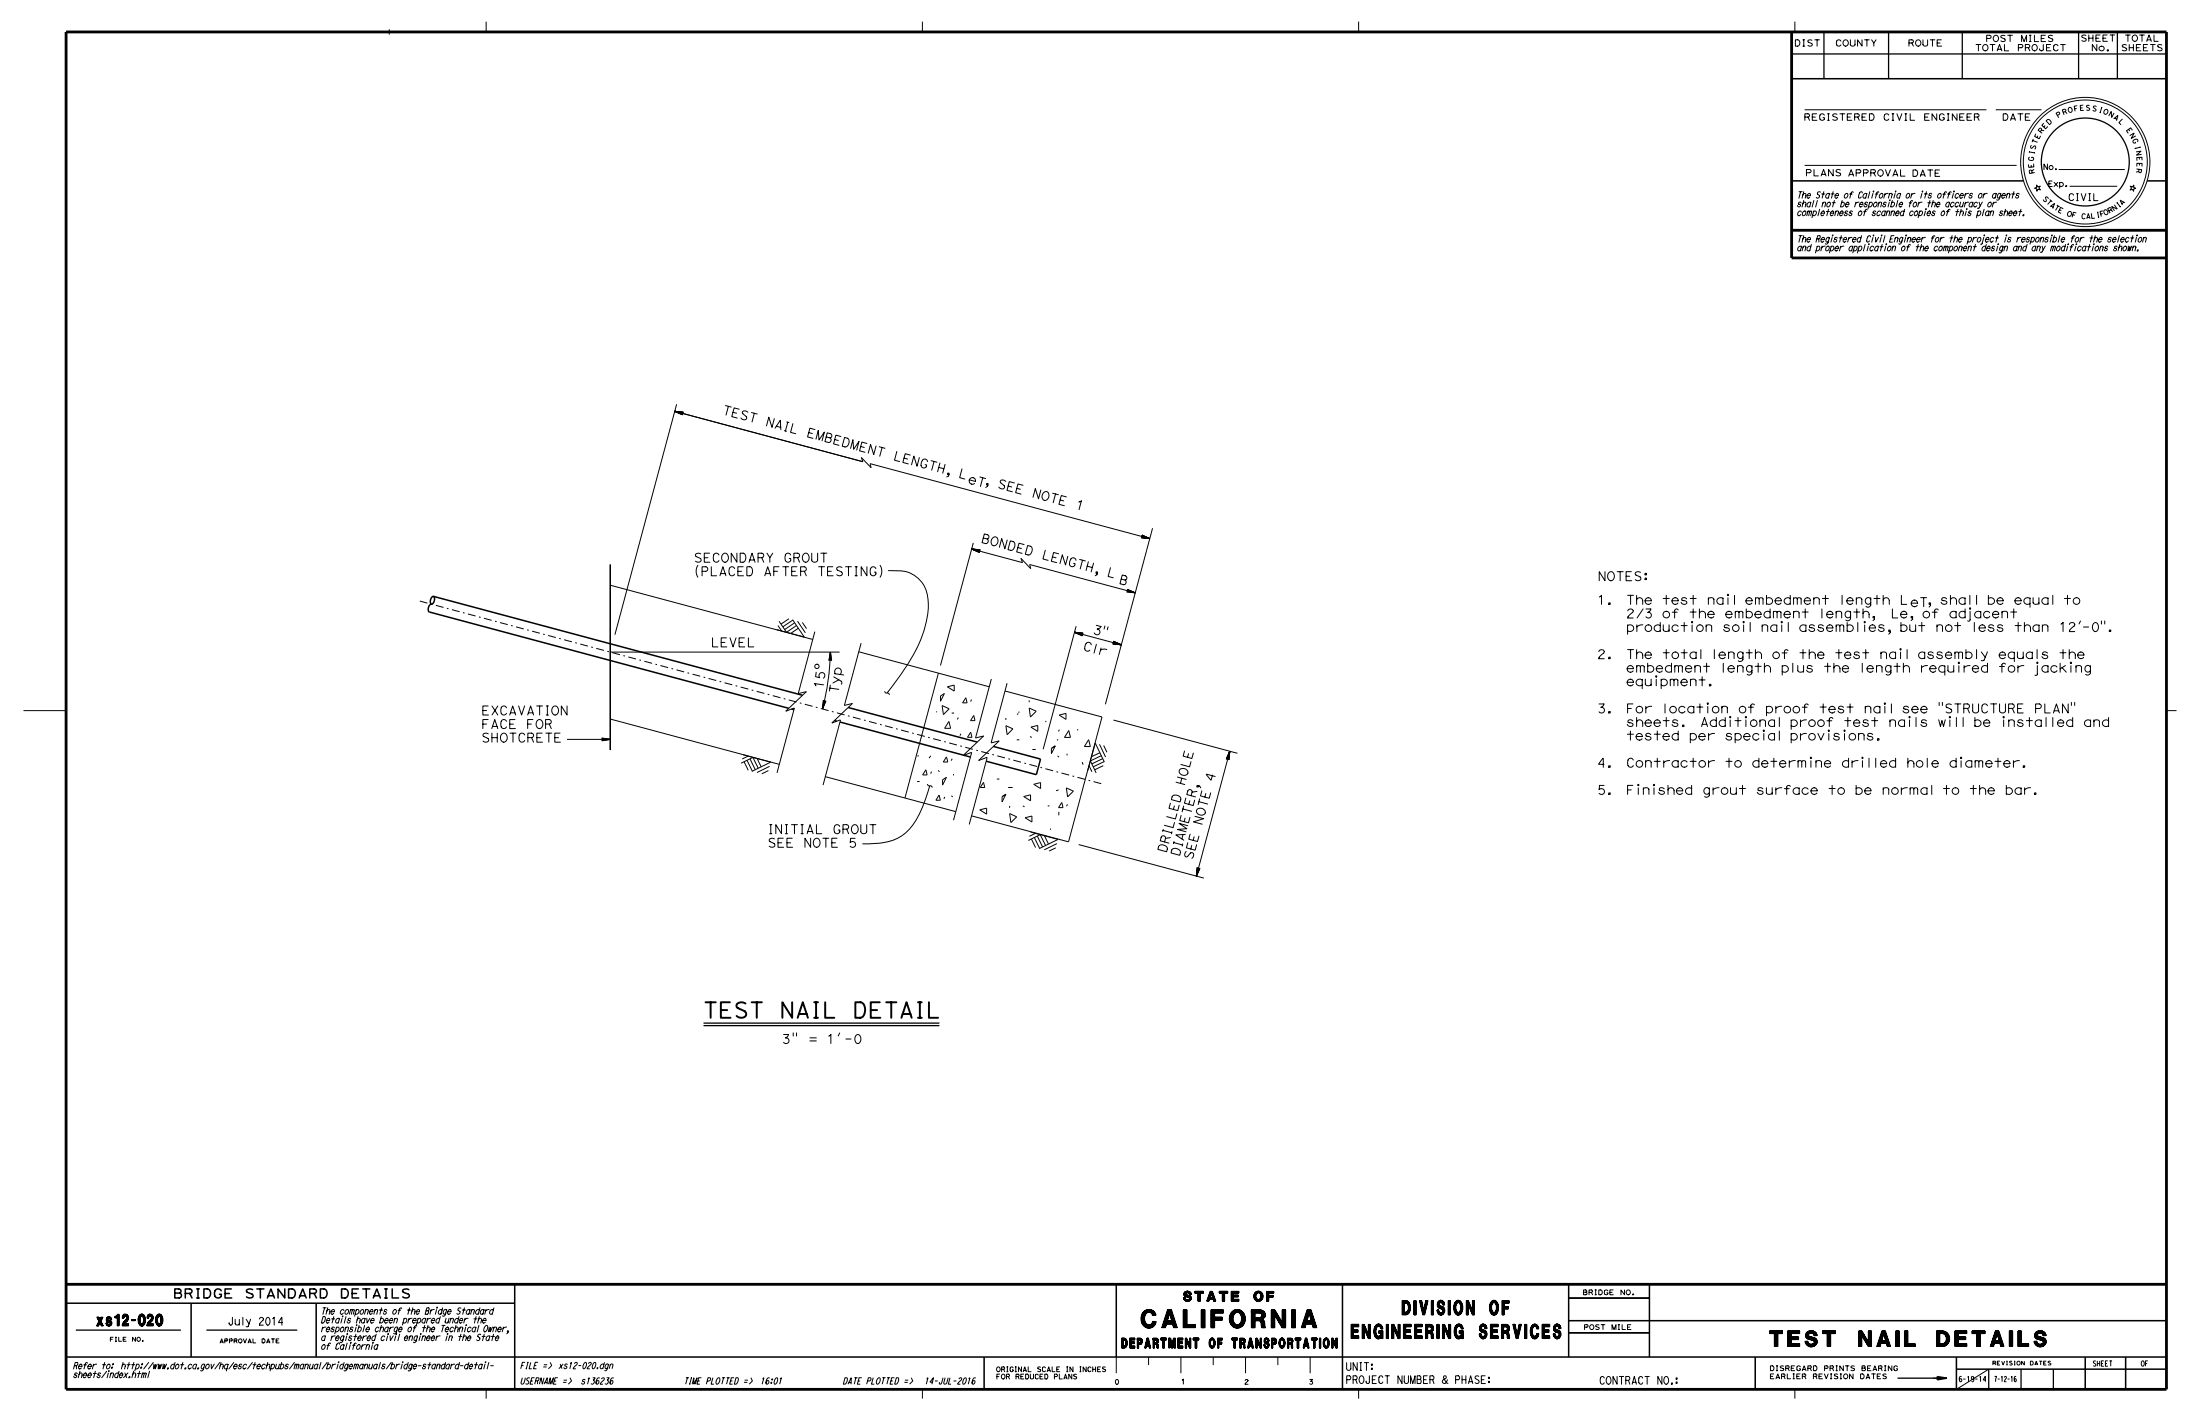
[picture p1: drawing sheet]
<svg xmlns="http://www.w3.org/2000/svg" width="432mm" height="279mm" viewBox="0 0 432 279" stroke-linecap="round" stroke-linejoin="round" font-family="sans-serif">
<g fill="none" stroke="#000" stroke-width=".2">
<path d="M76.4 5.7v1.1M95.4 4.2v2.1M181 4.2v2.1M266.7 4.2v2.1M352.3 4.2v2.1M354.2 21.5h35.7M354.2 32.5h41.6M367.6 38l-.2 .9M370.8 39.7l-.2 .9M372 38l-.3 .9M377.2 38l-.2 .9M383.4 38l-.2 .9"/>
<path d="M391.7 21.5h9M399.7 36.3l.3 .4 .4-.2-.2 .4 .3 .4-.5-.2-.2 .4v-.4l-.5-.2 .4-.1zM404.1 33.3h12.9M406.2 36.6h9.4M418.1 36.5l.4 .2 .3-.4v.5l.4 .1-.4 .2v.4l-.3-.3-.4 .1 .3-.4zM359.6 46.6l-.2 .9M366.7 48.3l-.2 .9M367.6 46.6l-.2 .9M369.2 46.6l-.2 .9M370.1 48.3l-.2 .9M374 46.6l-.2 .9M377.9 41.4l-.2 .9"/>
<path d="M385.9 41.4l-.2 .9M389.4 46.6l-.4 1.2-.2 .1M392.1 48.3l-.2 .9M393.7 46.6l-.2 .9M402.6 46.6l-.2 .9M405.8 48.3l-.2 .9M407.4 48.3l-.2 .9M410.9 48.3l-.3 .9M419.3 46.6l-.2 .9M132.8 79.3l-12.1 45.3M132.4 80.7l1.6 .6M132.4 80.7l37 9.9-.3-.8"/>
<path d="M132.4 80.7l1.7 .2-.2 .2v.2M132.4 80.7l1.5 .6M132.4 80.7l1.5 .5M132.4 80.7l1.7 .2M132.4 80.7l1.6 .7-.1-.1M132.4 80.7l1.6 .3M132.4 80.7l1.5 .3M169.1 89.8l1.9 2-.2-.8 54.9 14.7M119.8 114.8l39.7 10.7M137 110.9a2.21 2.21 0 0 0 0 2.4M172.7 110.9a2.21 2.21 0 0 1 0 2.4M174.3 112a8.1 8.1 0 0 1 5.5 1.2 7.1 7.1 0 0 1 2.4 6.5 24.1 24.1 0 0 1-4.6 11.6l-3.5 4.7"/>
<path d="M190.7 107.7l1.5 .7M190.7 107.7l10 2.7-.3-.8 1.9 2-.2-.8 20.7 5.5M190.7 107.7l1.7 .2M190.7 107.7l1.5 .6M190.7 107.7l1.5 .5M190.7 107.7l1.6 .3M190.7 107.7l1.6 .7M190.7 107.7l1.5 .4M191 106.5l-6.4 24.1M221.2 116.1l1.6 .2M221.3 115.7l1.5 .6M221.3 116l1.5 .3"/>
<path d="M221.3 115.8l1.5 .5M221.3 115.8v-.2l1.5 .7M221.3 115.8l.1 .1M221.3 115.9l1.5 .4M221.4 115.9l1.4 .4M221.4 115.9l-.3 .3 1.7 .1M224 105.5l1.7 .2M224.1 105.4l-.1 .1 1.7 .2M224.1 105.4l1.6 .3M224.1 105.1l1.6 .6M224.2 105.4l1.5 .3M224.2 105.1l1.5 .6"/>
<path d="M224.2 105.1l-.1-.1 1.6 .7M224.2 105.1v.2M224.2 105.2l1.5 .5M224.2 105.3l1.5 .4M224.2 105.3l-.1 .1M226.2 103.7l-9.2 34.5M339.2 117.3v1.3M386.7 120v1.6a.28 .28 0 0 1-.2 .3 .28 .28 0 0 1-.3-.1M4.6 139.5h8.4M119.8 128h45M152.7 122.7l.7 1.1M152.9 121.9l1.5 2.2 1.9-1.3"/>
<path d="M154.8 121.4l-1.5 1.1M155.6 121.6l2.3 3.4-5.4-1.4M155.6 121.7l-2 1.3M155.9 138.9l-3.4 12.8M156 122.2l-2 1.3M156.5 121.9l1.6 2.3M156.7 123.3l-1.5 1M157.5 122.1l.8 1.3M159.9 124l-3.2 12.1 1.6-.4-4.1 3.9 1.7-.7M161.6 137.5l-.2 1.6M161.7 137.5l-.3 1.6M161.8 137.6l-.4 1.5"/>
<path d="M161.8 137.6l-.2-.2-.2 1.7M161.9 137.6l-.5 1.5M162 137.6l-.6 1.5M162 137.6l.1-.1-.7 1.6M162 137.6h-.2M162.1 137.6l-.7 1.5M163 129.5l.1 .1M163 129.5l-.2 .1M163 128a49.5 49.5 0 0 1-1.6 11.1M163 128v1.5M163 128l-.3 1.6h.1M163 128l.1 1.6"/>
<path d="M163 128l-.3 1.6M163 128l.2 1.6h-.1M163 128l-.2 1.6M163 128l-.1 1.5M163 128l.2 1.6M165.7 138.4l1.6-.4-4 3.9M168.6 127.9l25.6 6.9M169 126.2l-3.3 12.2M173.6 135.6l.3 .4 .5 .1 .2 .3M183.8 139.6l.1 .1M184.2 132.1l-6.6 24.5M184.6 136.6l.8-.5-.8 1.5z"/>
<path d="M184.9 138.5l1.4 .6-1.1 1.1zM185.9 134.8l1.4-.4v1.2zM186.8 139.9h.5M189.6 136.9l.2 1h-.9zM190.7 137.3l-.2 .4M194.6 133.2l-3.1 11.6 1.6-.4-4.1 3.9 1.7-.7-3.6 13.4M197.3 135.6l19 5.1-6.6 24.5-19-5.1M197.7 134.1l-3.2 11.7 1.6-.4-4 3.8M200 139.6v.3M202 138.9l1.4 .7-1.2 1.1zM202 137.4v.4M210.9 124.1l1.5 .3"/>
<path d="M210.9 124.1l9.2 2.4M210.9 124.1l1.4 .4M210.9 124.1l1.5 .7v-.2M210.9 124.1l1.5 .6M210.9 124.1l1.7 .1-.1 .2M210.9 124.1l1.5 .5M210.9 124.1l1.5 .4M210.9 124.1l1.6 .2M210.9 124.1l1.6 .3M211.2 122.9l-6.5 24.1M212.3 124.5l.1 .1M212.5 124.4l-.2 .1"/>
<path d="M218.4 126.4l1.7 .1M218.5 126.3l1.6 .2M218.5 125.8l1.6 .7M218.6 125.9l1.5 .6M218.6 126.2l1.5 .3M218.6 126l1.5 .5-1.6-.2zM218.6 126.1l1.5 .4M325.1 133.3v1.3M332.1 122.6v1.3M335.2 138.6v1.3M342.2 122.6v1.3M349.7 122.6v1.3"/>
<path d="M366 122.6v1.3M369.9 138.6v1.3M373 128v1.3M380.6 137.8v.6M381.2 137.8v.6M384.5 130.6v1.3M399.9 130.6v1.7a.28 .28 0 0 1-.2 .2 .28 .28 0 0 1-.3 0M406.5 130.6v1.3M406.6 137.8v.6M407.2 137.8v.6M408.3 121.9l-.2 .5M412.5 121.8v.7"/>
<path d="M413.1 121.8v.7M425.2 139.5h2M111.3 145.1h8.5M118.1 144.9l1.7 .2M118.2 145l-.1-.2 1.7 .3M118.2 145v.2M118.2 145l1.6 .1M119.8 145.1l-1.6 .1M119.8 145.1l-1.7 .3 .1-.2M119.8 145.1l-1.7 .2M119.8 141.1l33.2 8.9M145.4 149.8l2.4-1.2 1 2.2"/>
<path d="M145.9 148.1l5.4 1.5-3.7 1.8M146 149.5l.9 1.7M146.6 149.2l1.1 2.1M146.8 148.4l-1.1 .5M147.2 148.9l1 2.1M148.6 148.9l.8 1.6M150.8 151.2l-1.3 .7M151 150.4l-2.4 1.2M162 152.4l25.6 6.9M163.3 141.9l1.7-.6-3.5 12.8M180 153.4h.5M180.2 148.2l-.1 .3"/>
<path d="M181.7 151.1l.3 1h-.9zM182 153.9l.3 .3 .5 .1 .2 .3M182.5 154.2a20.3 20.3 0 0 1-4.3 8.8 9.7 9.7 0 0 1-7.5 2.6h-1.4M182.7 148.3l-.3 .5M182.8 151.4l-.1 .4M184.1 151.2l.3 .2M184.3 156l.3 1h-.9zM185 153l.8-.5-.8 1.6zM185.4 156.4l-.1 .4M185.8 148.5l.2 1h-.9zM186.2 141.6l.4 1.3h-1.2zM186.7 156.2l.3 .2"/>
<path d="M186.9 148.9l-.2 .4M187.1 151.9v.3M188.1 140.8l-.2 .4M188.6 144l-.2 .4M190.5 143.7l.3 1h-.9zM191.1 140.4l.3 1h-.9zM192.3 158.9l1.4-.3v1.2zM193 153.5l.3 1h-.9zM193.8 148.6l-1.7 .6M193.8 148.7l-3.6 13.1M195.7 152.9h.5M196.7 156.3l.7-.4-.7 1.5z"/>
<path d="M197.4 142.4l1.4 .6-1.1 1.2zM197.4 140.9v.4M197.9 154.5h.8M198.2 158.1v.4M198.2 159.7l1.3 .6-1.1 1.1zM199.6 145.2h.5M199.8 140l-.1 .3M200.8 158.2l.3 .1M200.9 156.3l1.4-.3v1.1zM202.2 144.5l.3 .2M202.3 142.7l1.4-.3v1.1zM202.6 147.1h.7"/>
<path d="M202.9 153.9l1.3-.3v1.1zM205.3 141.5v.2M205.6 158.1h.4M206.4 146.9l.7-.5-.7 1.5zM207.6 145.1v.2M207.6 148.3l.2 .3M207.8 155l-.5 .2M207.8 159.3v.7M207.9 140.3l1.3-.3v1.2zM207.9 143.2l-.1 .3M208.4 157.5l.2 1h-.8zM209.3 154.6l1.4 .6-1.2 1.2z"/>
<path d="M209.4 147.9v.3M209.5 157.8l-.2 .4M209.8 143.4l.3 1.3h-1.2zM211.5 143.1v.2M212.4 149.5l.2 .5M213.7 145.2l.3 1.3h-1.2zM213.8 150.3l.5 1.1M215.8 146.1l1.2 2.4M215.9 147.7l-1.7 .8M216.2 148.3l-2.2 1 1.1 2.4M216.4 148.9l-2.1 1M216.5 150.3l-1.6 .8"/>
<path d="M216.6 146.3l.7 1.3M216.7 149.5l-2.1 1M216.8 149.5l-1.8-3.7-1.5 5.4M218.5 141.3l24.4 6.5M240.8 148.9l.3 .1M241.4 147.4l-.2 1.7-.1-.1M241.4 147.4l-.6 1.5M241.4 147.4l-.5 1.5M241.4 147.4l-.2 1.6M241.4 147.4l-.7 1.6 .1-.1M241.4 147.4l-6.6 24.5M241.4 147.4l-.3 1.6"/>
<path d="M241.4 147.4l-.4 1.5M321.6 154.6v1.3M324.6 154.6v1.3M339.6 141.3v1.3M342.7 141.3v1.3M346.2 144v1.2M355.4 149.3v1.3M358.9 144v1.2M362 144v1.2M365.5 149.3v1.3M374.8 141.3v1.3M382.7 141.3v1.3"/>
<path d="M384.9 149.3v1.3M393.3 141.3v1.3M201.2 160.5l1.3-.4v1.2zM201.8 164.9l2.4-1.1 1 2.1M202.3 163.3l5.4 1.4-3.7 1.8M202.4 164.6l.9 1.7M203 164.4l1.1 2.1M203.2 163.5l-1.1 .6M203.6 164.1l1 2.1M205 164l.8 1.6M206.2 162.6v.2M207.2 166.4l-1.3 .6"/>
<path d="M207.4 165.5l-2.4 1.3M211.7 165.7l24.6 6.6M235 170.3l-.2 1.6M235.1 170.4l-.1-.2-.2 1.7M235.1 170.4l-.3 1.5M235.1 170.4h.3M235.3 170.5l-.5 1.4M235.4 170.4h.1l-.7 1.5M235.4 170.4l-.6 1.5M155.7 202.7v.6M156.3 202.7v.6M164.8 202.7l-.3 .6"/>
<path d="M67.1 258.7l-.2 .9M85.7 257l-.3 .9M21.3 269.4l-.3 1M22 268.3h.1v.2h-.2zM22.1 267.6h.2l-.1 .2h-.1zM66.4 267.7l-.3 .9M68.1 262.2l-.3 .9M68.7 263.9l-.2 .9M69.9 260.4l-.3 1M73.1 263.9l-.2 .9M76.1 262.2l-.3 .9M77.7 262.2l-.3 .9"/>
<path d="M78.9 267.7l-.2 .9M82.5 262.2l-.3 .9M87.7 262.2l-.2 .9M91.4 260.4l-.2 1M95.2 267.7l-.3 .9M95.4 272.6v1.9M181 272.6v1.9M219.1 266.3v3.2M225.4 266.3v1.6M231.8 266.3v3.2M238.1 266.3v1.6M244.5 266.3v3.2"/>
<path d="M250.8 266.3v1.6M257.1 266.3v3.2M266.7 272.6v1.9M352.3 272.6v1.9M379.3 270.4h2.8M390.3 268.7l-6.3 3.9"/>
<circle cx="367.7" cy="37.6" r=".08"/>
<circle cx="370.9" cy="39.3" r=".08"/>
<circle cx="372.1" cy="37.6" r=".08"/>
<circle cx="377.3" cy="37.6" r=".08"/>
<circle cx="383.5" cy="37.6" r=".08"/>
<circle cx="409.3" cy="31.8" r="12.7"/>
<circle cx="409.3" cy="31.8" r="12.2"/>
<circle cx="359.7" cy="46.2" r=".08"/>
<circle cx="366.8" cy="47.9" r=".08"/>
<circle cx="367.7" cy="46.2" r=".08"/>
<circle cx="369.3" cy="46.2" r=".08"/>
<circle cx="370.2" cy="47.9" r=".08"/>
<circle cx="374.1" cy="46.2" r=".08"/>
<circle cx="378" cy="41" r=".08"/>
<circle cx="386" cy="41" r=".08"/>
<circle cx="389.5" cy="46.2" r=".08"/>
<circle cx="392.2" cy="47.9" r=".08"/>
<circle cx="393.8" cy="46.2" r=".08"/>
<circle cx="402.7" cy="46.2" r=".08"/>
<circle cx="405.9" cy="47.9" r=".08"/>
<circle cx="407.5" cy="47.9" r=".08"/>
<circle cx="411" cy="47.9" r=".08"/>
<circle cx="419.4" cy="46.2" r=".08"/>
<circle cx="339.1" cy="116.8" r=".13"/>
<circle cx="386.7" cy="119.4" r=".12"/>
<circle cx="325.1" cy="132.7" r=".13"/>
<circle cx="332.1" cy="122.1" r=".13"/>
<circle cx="335.2" cy="138.1" r=".13"/>
<circle cx="342.2" cy="122.1" r=".13"/>
<circle cx="349.7" cy="122.1" r=".13"/>
<circle cx="366" cy="122.1" r=".13"/>
<circle cx="369.9" cy="138.1" r=".13"/>
<circle cx="373" cy="127.4" r=".13"/>
<circle cx="384.5" cy="130.1" r=".13"/>
<circle cx="399.9" cy="130.1" r=".12"/>
<circle cx="406.5" cy="130.1" r=".13"/>
<circle cx="321.5" cy="154" r=".13"/>
<circle cx="324.6" cy="154" r=".13"/>
<circle cx="339.6" cy="140.7" r=".13"/>
<circle cx="342.7" cy="140.7" r=".13"/>
<circle cx="346.2" cy="143.4" r=".13"/>
<circle cx="355.4" cy="148.7" r=".13"/>
<circle cx="358.9" cy="143.4" r=".13"/>
<circle cx="362" cy="143.4" r=".13"/>
<circle cx="365.5" cy="148.7" r=".13"/>
<circle cx="374.8" cy="140.7" r=".13"/>
<circle cx="382.7" cy="140.7" r=".13"/>
<circle cx="384.9" cy="148.7" r=".13"/>
<circle cx="393.3" cy="140.7" r=".13"/>
<circle cx="67.2" cy="258.3" r=".08"/>
<circle cx="85.8" cy="256.6" r=".08"/>
<circle cx="21.4" cy="269.1" r=".08"/>
<circle cx="66.5" cy="267.3" r=".08"/>
<circle cx="68.2" cy="261.8" r=".08"/>
<circle cx="68.9" cy="263.5" r=".08"/>
<circle cx="70" cy="260" r=".08"/>
<circle cx="73.2" cy="263.5" r=".08"/>
<circle cx="76.2" cy="261.8" r=".08"/>
<circle cx="77.8" cy="261.8" r=".08"/>
<circle cx="79" cy="267.3" r=".08"/>
<circle cx="82.6" cy="261.8" r=".08"/>
<circle cx="87.8" cy="261.8" r=".08"/>
<circle cx="91.5" cy="260" r=".08"/>
<circle cx="95.3" cy="267.3" r=".08"/>
</g>
<g fill="none" stroke="#000" stroke-width=".3">
<path d="M351.6 15.4h73.6M351.6 35.5h45.6M421.4 35.5h3.8M84.7 118.6a1.02 1.02 0 0 0-.4 1.5l70.5 18.9M84.8 117.2l.3-.2a1.02 1.02 0 0 1-.4 1.6 1.05 1.05 0 0 1 .1-1.4zM85.1 117l72.4 19.4M119.8 110.7v36.5M155.3 139.1l.5 .2M166.5 138.8l25.3 6.8M163.8 141.4l.4 .1M164.9 141.7l24.2 6.5M189.2 148.2l1.3 .4"/>
<path d="M195 146.5l9.2 2.5-.8 3-9.8-2.6M13 255.7h88M37.5 255.7v10.6M62.1 255.7v10.6M101 252v20.6M219.1 252v14.3M263.5 252v20.6M307.9 252v14.3M307.9 254.7h15.8M307.9 259.2h117.3M323.7 252v14.3M13 266.3h412.2"/>
<path d="M193.2 266.3v6.3M307.9 261.5h15.8M344.5 266.3v6.3M380.2 270.4h1.9M380.2 270.1l1.9 .3-1.9 .4zM380.5 270.3l.7 .1-.7 .2zM384 266.3v6.3M384 268.7h41.2M409.3 266.3v6.3M417.2 266.3v6.3"/>
</g>
<path d="M82.4 118l134 35.8" fill="none" stroke="#000" stroke-width=".2" stroke-dasharray="1.6 .7 .3 .7" stroke-linecap="butt"/>
<g fill="none" stroke="#000" stroke-width=".25">
<path d="M351.6 10.6h73.6M358 6.3v9.1M370.7 6.3v9.1M385.1 6.3v9.1M408 6.3v9.1M415.6 6.3v9.1M138.1 200.8h46.3M138.1 201.3h46.3M14.9 261h20.6M40.5 261h17.8M307.9 261.5h15.8M372.4 270.4h8.9"/>
<path d="M390.3 268.7v3.9M396.7 268.7v3.9M403 268.7v3.9"/>
<circle cx="409.3" cy="31.8" r="8.6"/>
</g>
<path d="M13 6.3h412.2v266.3h-412.2zM351.6 6.3v44.3h73.6M351.6 45.2h73.6M13 252h412.2" fill="none" stroke="#000" stroke-width=".55"/>
<text font-size="3.5" x="223.9" y="260.5">CALIFORNIA</text>
<g font-size="3">
<text x="137.9" y="199.7">TEST NAIL DETAIL</text>
<text x="347.3" y="264.2">TEST NAIL DETAILS</text>
</g>
<g font-size="2.8">
<text x="265.2" y="262.7">ENGINEERING SERVICES</text>
<text x="275.2" y="258">DIVISION OF</text>
</g>
<text font-size="2.2" x="19" y="260.2">xs12-020</text>
<g font-size="1.9">
<text x="232.3" y="255.3">STATE OF</text>
<text x="220.1" y="264.5">DEPARTMENT OF TRANSPORTATION</text>
</g>
<g font-size="1.8">
<text x="141.6" y="81.2" transform="rotate(15 141.6 81.2)">T E S T</text>
<text x="150.1" y="83.5" transform="rotate(15 150.1 83.5)">N A I L</text>
<text x="158.2" y="85.7" transform="rotate(15 158.2 85.7)">E MB E D ME N T</text>
<text x="175.2" y="90.2" transform="rotate(15 175.2 90.2)">L E N G T H ,</text>
<text x="188" y="93.6" transform="rotate(15 188 93.6)">L</text>
<text x="189.9" y="94.8" transform="rotate(15 189.9 94.8)">e T</text>
<text x="193.1" y="95" transform="rotate(15 193.1 95)">,</text>
<text x="195.6" y="95.7" transform="rotate(15 195.6 95.7)">S E E</text>
<text x="202.4" y="97.5" transform="rotate(15 202.4 97.5)">N O T E</text>
<text x="210.9" y="99.8" transform="rotate(15 210.9 99.8)">1</text>
<text x="192.4" y="106.4" transform="rotate(15 192.4 106.4)">B O N D E D</text>
<text x="136.1" y="113">(PLACED AFTER TESTING)</text>
<text x="136.1" y="110.3">SECONDARY GROUT</text>
<text x="204.3" y="109.6" transform="rotate(15 204.3 109.6)">L E N G T H ,</text>
<text x="217.1" y="113" transform="rotate(15 217.1 113)">L</text>
<text x="313.6" y="114">NOTES:</text>
<text x="219.5" y="114.5" transform="rotate(15 219.5 114.5)">B</text>
<text x="313.4" y="118.6">1.</text>
<text x="319.1" y="118.6">The test nail embedment length L</text>
<text x="374.9" y="119.1">eT</text>
<text x="379" y="118.6">, shall be equal to</text>
<text x="214.3" y="124.3" transform="rotate(15 214.3 124.3)">3 &quot;</text>
<text x="319.1" y="123.9">production soil nail assemblies, but not less than 12’-0&quot;.</text>
<text x="319.1" y="121.3">2/3 of the embedment length,</text>
<text x="371.4" y="121.3">Le, of adjacent</text>
<text x="139.5" y="126.9">LEVEL</text>
<text x="212.4" y="127.5" transform="rotate(15 212.4 127.5)">C l r</text>
<text x="313.4" y="129.3">2.</text>
<text x="319.1" y="131.9">embedment length plus the length required for jacking</text>
<text x="319.1" y="129.3">The total length of the test nail assembly equals the</text>
<text x="161.5" y="135.3" transform="rotate(-82 161.5 135.3)">1 5 ^</text>
<text x="164.5" y="136.2" transform="rotate(-82 164.5 136.2)">T y p</text>
<text x="319.1" y="134.6">equipment.</text>
<text x="94.5" y="143">FACE FOR</text>
<text x="94.5" y="140.3">EXCAVATION</text>
<text x="313.4" y="139.9">3.</text>
<text x="319.1" y="142.6">sheets.</text>
<text x="319.1" y="139.9">For location of proof test nail see &quot;STRUCTURE PLAN&quot;</text>
<text x="333" y="142.6">Additional proof test nails will be installed and</text>
<text x="94.5" y="145.6">SHOTCRETE</text>
<text x="319.1" y="145.2">tested per special provisions.</text>
<text x="232.5" y="154.3" transform="rotate(-75 232.5 154.3)">H O L E</text>
<text x="238.2" y="153.6" transform="rotate(-75 238.2 153.6)">4</text>
<text x="313.4" y="155.9">5.</text>
<text x="313.4" y="150.6">4.</text>
<text x="319.1" y="155.9">Finished grout surface to be normal to the bar.</text>
<text x="319.1" y="150.6">Contractor to determine drilled hole diameter.</text>
<text x="150.6" y="166.3">SEE NOTE 5</text>
<text x="150.6" y="163.6">INITIAL GROUT</text>
<text x="228.9" y="167.5" transform="rotate(-75 228.9 167.5)">D R I L L E D</text>
<text x="235.9" y="162.1" transform="rotate(-75 235.9 162.1)">N O T E</text>
<text x="231.5" y="168.1" transform="rotate(-75 231.5 168.1)">D I A ME T E R ,</text>
<text x="234" y="168.8" transform="rotate(-75 234 168.8)">S E E</text>
<text x="153.4" y="204.8">3&quot; = 1’-0</text>
<text x="33.9" y="254.7">BRIDGE STANDARD DETAILS</text>
</g>
<g font-size="1.5">
<text x="44.7" y="260">July 2014</text>
<text x="264.1" y="268.9">UNIT:</text>
<text x="264.1" y="271.5">PROJECT NUMBER &amp; PHASE:</text>
<text x="313.8" y="271.6">CONTRACT NO.:</text>
</g>
<text font-size="1.4" x="405.9" y="39.4">CIVIL</text>
<g font-size="1.3">
<text x="354" y="23.6">REGISTERED CIVIL ENGINEER</text>
<text x="392.9" y="23.6">DATE</text>
<text x="354.3" y="34.5">PLANS</text>
<text x="362.6" y="34.6">APPROVAL</text>
<text x="375.2" y="34.6">DATE</text>
<text x="352.6" y="40.6">shall not be responsible for the accuracy or</text>
<text x="352.6" y="38.9">The State of California or its officers or agents</text>
<text x="352.6" y="47.5">The Registered Civil Engineer for the project is responsible for the selection</text>
<text x="352.6" y="42.3">completeness of scanned copies of this plan sheet.</text>
<text x="352.6" y="49.2">and proper application of the component design and any modifications shown.</text>
<text x="62.9" y="257.9">The components of the Bridge Standard</text>
<text x="62.9" y="263.1">a registered civil engineer in the State</text>
<text x="62.9" y="261.4">responsible charge of the Technical Owner,</text>
<text x="62.9" y="259.6">Details have been prepared under the</text>
<text x="14.3" y="268.6">Refer to:</text>
<text x="22.9" y="268.6">http://www.dot.ca.gov/hq/esc/techpubs/manual/bridgemanuals/bridge-standard-detail-</text>
<text x="62.9" y="264.8">of California</text>
<text x="102" y="268.6">FILE =&gt;</text>
<text x="109.5" y="268.6">xs12-020.dgn</text>
<text x="14.3" y="270.4">sheets/index.html</text>
<text x="102" y="271.6">USERNAME =&gt;</text>
<text x="113.9" y="271.6">s136236</text>
<text x="134.1" y="271.6">TIME PLOTTED =&gt;</text>
<text x="149.1" y="271.6">16:01</text>
<text x="165.4" y="271.6">DATE PLOTTED =&gt;</text>
<text x="181.3" y="271.6">14-JUL-2016</text>
</g>
<g font-size="1.2">
<text x="352.1" y="9.1">DIST</text>
<text x="360.2" y="9.1">COUNTY</text>
<text x="374.4" y="9.1">ROUTE</text>
<text x="387.6" y="10">TOTAL PROJECT</text>
<text x="389.7" y="8.2">POST MILES</text>
<text x="408.3" y="8.1">SHEET</text>
<text x="410.4" y="10">No.</text>
<text x="416.3" y="10">SHEETS</text>
<text x="416.9" y="8.1">TOTAL</text>
</g>
<g font-size="1.1">
<text x="401" y="33.3">No.</text>
<text x="401.9" y="36.6">Exp.</text>
<text x="410.7" y="268.1">SHEET</text>
<text x="420.2" y="268.1">OF</text>
<text x="384.4" y="271.1">6-19-14</text>
<text x="391.3" y="271.1">7-12-16</text>
</g>
<g font-size="1">
<text x="403.9" y="23.2" transform="rotate(-31 403.9 23.2)">P</text>
<text x="405" y="22.6" transform="rotate(-20 405 22.6)">R</text>
<text x="406" y="22.2" transform="rotate(-15 406 22.2)">O</text>
<text x="407.1" y="21.9" transform="rotate(-10 407.1 21.9)">F</text>
<text x="408.2" y="21.7" transform="rotate(-4 408.2 21.7)">E</text>
<text x="409.3" y="21.7" transform="rotate(1 409.3 21.7)">S</text>
<text x="410.5" y="21.7" transform="rotate(12 410.5 21.7)">S</text>
<text x="411.8" y="22" transform="rotate(17 411.8 22)">I</text>
<text x="412.7" y="22.2" transform="rotate(22 412.7 22.2)">O</text>
<text x="413.7" y="22.7" transform="rotate(28 413.7 22.7)">N</text>
<text x="414.7" y="23.2" transform="rotate(33 414.7 23.2)">A</text>
<text x="415.7" y="23.9" transform="rotate(44 415.7 23.9)">L</text>
<text x="399.4" y="29.5" transform="rotate(-74 399.4 29.5)">S</text>
<text x="399.7" y="28.4" transform="rotate(-69 399.7 28.4)">T</text>
<text x="400.2" y="27.4" transform="rotate(-63 400.2 27.4)">E</text>
<text x="400.7" y="26.3" transform="rotate(-53 400.7 26.3)">R</text>
<text x="401.4" y="25.4" transform="rotate(-47 401.4 25.4)">E</text>
<text x="402.1" y="24.6" transform="rotate(-42 402.1 24.6)">D</text>
<text x="417.3" y="25.5" transform="rotate(55 417.3 25.5)">E</text>
<text x="417.9" y="26.4" transform="rotate(60 417.9 26.4)">N</text>
<text x="418.4" y="27.4" transform="rotate(65 418.4 27.4)">G</text>
<text x="419" y="28.8" transform="rotate(76 419 28.8)">I</text>
<text x="419.2" y="29.6" transform="rotate(81 419.2 29.6)">N</text>
<text x="399.1" y="31.7" transform="rotate(-85 399.1 31.7)">G</text>
<text x="399.2" y="32.9" transform="rotate(-96 399.2 32.9)">E</text>
<text x="399.2" y="30.4" transform="rotate(-79 399.2 30.4)">I</text>
<text x="399.4" y="34" transform="rotate(-101 399.4 34)">R</text>
<text x="419.4" y="33" transform="rotate(98 419.4 33)">R</text>
<text x="419.4" y="30.7" transform="rotate(87 419.4 30.7)">E</text>
<text x="419.4" y="31.9" transform="rotate(92 419.4 31.9)">E</text>
<text x="400.8" y="39.1" transform="rotate(46 400.8 39.1)">S</text>
<text x="401.5" y="39.8" transform="rotate(41 401.5 39.8)">T</text>
<text x="402.2" y="40.4" transform="rotate(37 402.2 40.4)">A</text>
<text x="403" y="41" transform="rotate(32 403 41)">T</text>
<text x="403.8" y="41.5" transform="rotate(27 403.8 41.5)">E</text>
<text x="414" y="41.9" transform="rotate(-29 414 41.9)">R</text>
<text x="414.9" y="41.5" transform="rotate(-34 414.9 41.5)">N</text>
<text x="415.9" y="40.8" transform="rotate(-38 415.9 40.8)">I</text>
<text x="416.4" y="40.4" transform="rotate(-43 416.4 40.4)">A</text>
<text x="405.6" y="42.3" transform="rotate(18 405.6 42.3)">O</text>
<text x="406.5" y="42.6" transform="rotate(13 406.5 42.6)">F</text>
<text x="408.4" y="42.9" transform="rotate(4 408.4 42.9)">C</text>
<text x="409.4" y="42.9" transform="rotate(-1 409.4 42.9)">A</text>
<text x="410.4" y="42.9" transform="rotate(-6 410.4 42.9)">L</text>
<text x="411.5" y="42.7" transform="rotate(-10 411.5 42.7)">I</text>
<text x="412.3" y="42.5" transform="rotate(-15 412.3 42.5)">F</text>
<text x="413.1" y="42.3" transform="rotate(-24 413.1 42.3)">O</text>
<text x="310.6" y="254.1">BRIDGE NO.</text>
<text x="310.8" y="260.9">POST MILE</text>
<text x="347.3" y="269">DISREGARD PRINTS BEARING</text>
<text x="347.3" y="270.6">EARLIER REVISION DATES</text>
</g>
<g font-size=".9">
<text x="195.5" y="269.2">ORIGINAL SCALE IN INCHES</text>
<text x="195.5" y="270.6">FOR REDUCED PLANS</text>
<text x="218.7" y="271.6">0</text>
<text x="231.8" y="271.6">1</text>
<text x="244.2" y="271.6">2</text>
<text x="256.9" y="271.6">3</text>
</g>
<g font-size=".8">
<text x="21.5" y="263.2">FILE NO.</text>
<text x="43" y="263.5">APPROVAL DATE</text>
<text x="391" y="267.9">REVISION DATES</text>
</g>
</svg>
